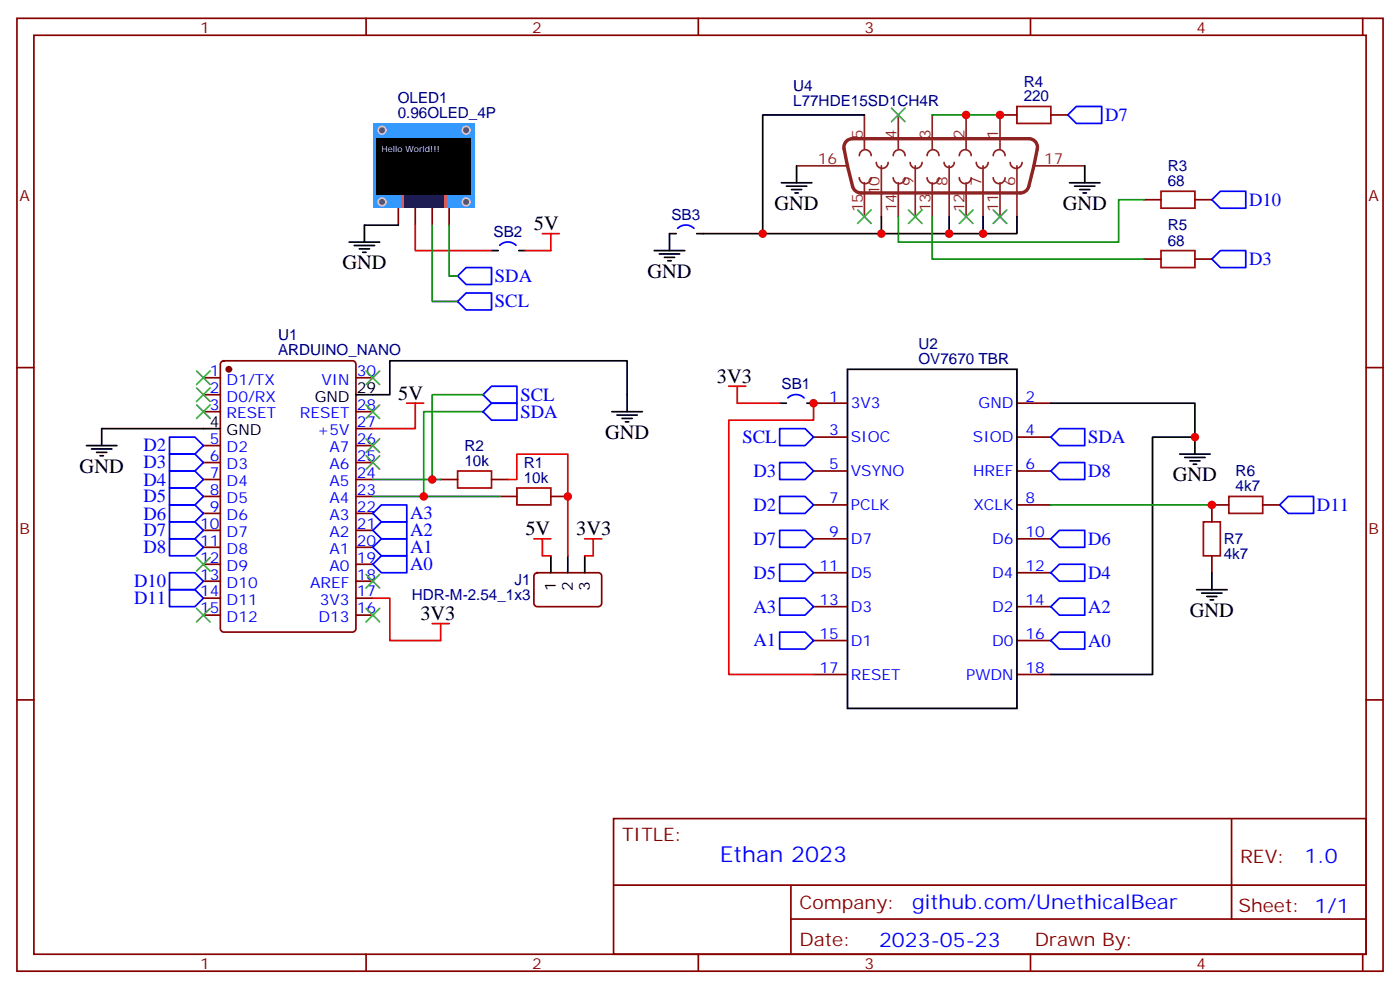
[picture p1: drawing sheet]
<svg xmlns="http://www.w3.org/2000/svg" width="291mm" height="206mm" viewBox="0 0 291 206" stroke-linecap="round" stroke-linejoin="round" font-family="sans-serif">
<g fill="none" stroke="#870000" stroke-width=".35">
<path d="M82.9 43.3v3.5M86.4 43.3v3.5M90 43.3v3.5M93.5 43.3v3.5M42.3 78.6h3.6M46.1 75.3l.5-.2h26.8a.71 .71 0 0 1 .7 .7v55a.76 .76 0 0 1-.7 .7h-26.8a.76 .76 0 0 1-.7-.7v-55zM74.1 78.6h3.5M42.3 82.1h3.6M42.3 85.7h3.6M42.3 92.7h3.6M42.3 96.2h3.6M42.3 99.8h3.6"/>
<path d="M74.1 85.7h3.5M74.1 92.7h3.5M74.1 96.2h3.5M74.1 99.8h3.5M74.1 89.2h3.5M91.7 99.8h3.5M102.3 99.8h3.5M169.3 98h7.1M169.3 90.9h7.1M169.3 83.9h7.1M211.7 98h7M211.7 90.9h7"/>
<path d="M211.7 83.9h7M42.3 103.3h3.6M42.3 106.8h3.6M42.3 110.3h3.6M42.3 113.9h3.6M42.3 117.4h3.6M74.1 103.3h3.5M74.1 106.8h3.5M74.1 110.3h3.5M74.1 113.9h3.5M74.1 117.4h3.5M104.1 103.3h3.5"/>
<path d="M111.4 119.4l.4-.2h12.7a.71 .71 0 0 1 .7 .7v5.6a.76 .76 0 0 1-.7 .7h-12.7a.76 .76 0 0 1-.7-.7v-5.6zM114.7 103.3h3.5M169.3 112.1h7.1M169.3 105.1h7.1M169.3 119.2h7.1M211.7 112.1h7M211.7 105.1h7M211.7 119.2h7M42.3 120.9h3.6M42.3 124.5h3.6M42.3 128h3.6M74.1 120.9h3.5"/>
<path d="M74.1 124.5h3.5M74.1 128h3.5M169.3 126.2h7.1M169.3 133.3h7.1M211.7 126.2h7M211.7 133.3h7M169.3 140.3h7.1M211.7 140.3h7"/>
</g>
<circle cx="47.6" cy="76.8" r=".53" fill="#870000" stroke="#870000" stroke-width=".35"/>
<g fill="none" stroke="#000" stroke-width=".35">
<path d="M179.9 23.9h-21.2v24.7h24.7v-3.5M222.6 38h6.4M223.7 38.7h4.2M224.7 39.4h2.1M225.8 34.5v3.5M102.3 52.1h1.4M108 52.1h1.4M136.2 52.1h6.3M137.2 52.8h4.3M138.3 53.6h2.1M139 54.3h.7M140.7 48.6h-1.4v3.5"/>
<path d="M145 48.6h13.7M197.6 45.1v3.5h-14.2M204.6 45.1v3.5h-7M211.7 45.1v3.5h-7.1M225.4 40.1h.7M176.4 76.8h35.3v70.6h-35.3zM18 92.7h6.3M19 93.4h4.3M20.1 94.1h2.1M20.8 94.8h.7M45.9 89.2h-24.7v3.5M74.1 82.1h3.5"/>
<path d="M162.3 83.9h1.4M167.9 83.9h1.4M218.7 83.9h30v7h-8.8v49.4h-21.2M245.5 94.5h6.4M246.6 95.2h4.2M247.6 95.9h2.2M248.4 96.6h.7M248.7 90.9v3.6M114.7 115.6v3.6M118.2 115.6v3.6M121.7 115.6v3.6"/>
</g>
<g fill="none" stroke="#8c2424" stroke-width=".35">
<path d="M165.8 34.5h10.6M178.9 37a1.23 1.23 0 0 0 1.2 1.2 1.23 1.23 0 0 0 1.2-1.2M178.9 32.4a1.23 1.23 0 0 1 1.2-1.2 1.23 1.23 0 0 1 1.2 1.2M179.9 23.9v7.1M179.9 38v7.1M182.4 33.8a1.23 1.23 0 0 0 1.2 1.2 1.23 1.23 0 0 0 1.3-1.2M183.4 34.5v10.6M185.9 37a1.23 1.23 0 0 0 1.2 1.2 1.23 1.23 0 0 0 1.3-1.2M185.9 32.4a1.23 1.23 0 0 1 1.2-1.2 1.23 1.23 0 0 1 1.3 1.2M187 23.9v7.1M187 38v7.1M189.4 33.8a1.23 1.23 0 0 0 1.3 1.2 1.23 1.23 0 0 0 1.2-1.2"/>
<path d="M190.5 34.5v10.6M193 37a1.23 1.23 0 0 0 1.2 1.2 1.23 1.23 0 0 0 1.2-1.2M193 32.4a1.23 1.23 0 0 1 1.2-1.2 1.23 1.23 0 0 1 1.2 1.2M194 23.9v7.1M194 38v7.1M196.5 33.8a1.06 1.06 0 0 0 1.1 1.1 1.06 1.06 0 0 0 1-1.1M197.6 34.5v10.6M199.7 37a1.23 1.23 0 0 0 1.2 1.2 1.23 1.23 0 0 0 1.2-1.2M199.7 32.4a1.23 1.23 0 0 1 1.2-1.2 1.23 1.23 0 0 1 1.2 1.2M201.1 23.9v7.1M201.1 38v7.1M203.2 33.8a1.23 1.23 0 0 0 1.2 1.2 1.23 1.23 0 0 0 1.3-1.2"/>
<path d="M204.6 34.5v10.6M206.7 37a1.23 1.23 0 0 0 1.3 1.2 1.23 1.23 0 0 0 1.2-1.2M206.7 32.4a1.23 1.23 0 0 1 1.3-1.2 1.23 1.23 0 0 1 1.2 1.2M208.1 23.9v7.1M208.1 38v7.1M210.3 33.8a1.23 1.23 0 0 0 1.2 1.2 1.23 1.23 0 0 0 1.2-1.2M211.7 34.5v10.6M215.2 34.5h10.6"/>
</g>
<path d="M176.2 29.4l.8-.5h.4h36.7a1.77 1.77 0 0 1 1.8 2.1l-1.8 7.7a1.8 1.8 0 0 1-1.7 1.4h-33.2a1.8 1.8 0 0 1-1.8-1.4l-1.7-7.9a1.76 1.76 0 0 1 .5-1.4z" fill="none" stroke="#8c2424" stroke-width=".71"/>
<g fill="none" stroke="#00f" stroke-width=".35">
<path d="M107.4 51a2.4 2.4 0 0 0-3.4 0M144.4 47.5a2.4 2.4 0 0 0-3.3 0M35.3 90.9h5.3l1.7 1.8-1.7 1.8h-5.3zM35.3 98h5.3l1.7 1.8-1.7 1.7h-5.3zM35.3 94.5h5.3l1.7 1.7-1.7 1.8h-5.3zM102.3 83.9h5.3v3.5h-5.3l-1.8-1.7zM102.3 80.4h5.3v3.5h-5.3l-1.8-1.8zM162.3 89.2h5.3l1.7 1.7-1.7 1.8h-5.3zM162.3 96.2h5.3l1.7 1.8-1.7 1.8h-5.3zM167.4 82.8a2.4 2.4 0 0 0-3.4 0M220.5 89.2h5.3v3.5h-5.3l-1.8-1.8zM220.5 96.2h5.3v3.6h-5.3l-1.8-1.8z"/>
<path d="M35.3 108.6h5.3l1.7 1.7-1.7 1.8h-5.3zM35.3 101.5h5.3l1.7 1.8-1.7 1.8h-5.3zM35.3 105.1h5.3l1.7 1.7-1.7 1.8h-5.3zM35.3 112.1h5.3l1.7 1.8-1.7 1.7h-5.3zM79.4 115.6h5.3v3.6h-5.3l-1.8-1.8zM79.4 108.6h5.3v3.5h-5.3l-1.8-1.8zM79.4 105.1h5.3v3.5h-5.3l-1.8-1.8zM79.4 112.1h5.3v3.5h-5.3l-1.8-1.7zM162.3 103.3h5.3l1.7 1.8-1.7 1.7h-5.3zM162.3 110.3h5.3l1.7 1.8-1.7 1.8h-5.3zM162.3 117.4h5.3l1.7 1.8-1.7 1.7h-5.3zM220.5 117.4h5.3v3.5h-5.3l-1.8-1.7z"/>
<path d="M220.5 110.3h5.3v3.6h-5.3l-1.8-1.8zM162.3 124.5h5.3l1.7 1.7-1.7 1.8h-5.3zM162.3 131.5h5.3l1.7 1.8-1.7 1.7h-5.3zM218.7 133.3l1.8-1.8h5.3v3.5h-5.3zM220.5 124.5h5.3v3.5h-5.3l-1.8-1.8z"/>
</g>
<path d="M84.7 83.9h3.5M86.4 83.9v5.3h-8.8M105.8 99.8h1.8v-5.3h10.6v21.1M151.7 80.4h3.5M153.5 80.4v3.5h8.8M169.3 83.9v3.5h-17.6v52.9h17.6M111.1 112.1h3.6M112.9 112.1v3.5h1.8M121.7 112.1h3.5M123.5 112.1v3.5h-1.8" fill="none" stroke="#f00" stroke-width=".35"/>
<path d="M95.2 98h7.1v3.5h-7.1zM107.6 101.5h7.1v3.6h-7.1z" fill="none" stroke="#a10000" stroke-width=".35"/>
<path d="M194 23.9h14.1M77.6 99.8h14.1M100.5 85.7h-12.3v17.6M100.5 82.1h-10.5v17.7M77.6 103.3h26.5" fill="none" stroke="#008700" stroke-width=".35"/>
<g fill="none" stroke="#3c3" stroke-width=".35">
<path d="M185.6 22.5l2.8 2.8M188.4 22.5l-2.8 2.8M40.9 77.2l2.8 2.8M43.7 77.2l-2.8 2.8M76.2 77.2l2.8 2.8M79 77.2l-2.8 2.8M40.9 80.7l2.8 2.8M40.9 84.2l2.8 2.9M43.7 80.7l-2.8 2.8M43.7 84.2l-2.8 2.9M76.2 84.2l2.8 2.9M79 84.2l-2.8 2.9"/>
<path d="M76.2 119.5l2.8 2.8M79 119.5l-2.8 2.8"/>
</g>
<path d="M77.6 25.7h21.2v17.6h-21.2z" fill="#39f"/>
<g fill="#666" stroke="#ccc" stroke-width=".35">
<circle cx="79.5" cy="42" r=".81"/>
<circle cx="97" cy="42" r=".81"/>
<circle cx="79.5" cy="27.1" r=".81"/>
<circle cx="97" cy="27.1" r=".81"/>
</g>
<path d="M83.4 40.5h9.6v2.8h-9.6z" fill="#fff"/>
<g fill="#fc0">
<path d="M83.5 40.5h.5v2.8h-.5z"/>
<path d="M92.4 40.5h.5v2.8h-.5z"/>
</g>
<path d="M84 40.5h8.3v2.8h-8.3z" fill="#333"/>
<path d="M78.3 28.9h19.8v11.6h-19.8z" fill="#000"/>
<g fill="none" stroke="#000" stroke-width=".35">
<path d="M162.6 38h6.4M163.7 38.7h4.2M164.7 39.4h2.2M165.8 34.5v3.5M72.7 50.4h6.3M73.7 51.1h4.3M74.8 51.8h2.1M75.5 52.5h.7M82.9 46.8h-7.1v3.6M165.5 40.1h.7M77.6 82.1h3.5v-7h49.4v10.6M127.4 85.7h6.3"/>
<path d="M128.4 86.4h4.2M129.5 87.1h2.1M130.2 87.8h.7M252.2 119.2v3.5M249.1 122.7h6.3M250.1 123.4h4.3M251.2 124.1h2.1M251.9 124.8h.7"/>
</g>
<path d="M86.4 46.8v5.3h15.9M112.9 48.6h3.5M114.7 48.6v3.5h-5.3M77.6 124.5h3.5v8.8h10.6v-3.5M90 129.8h3.5" fill="none" stroke="#f00" stroke-width=".35"/>
<path d="M224 22.2h5.3v3.5h-5.3l-1.8-1.8zM254 39.8h5.3v3.5h-5.3l-1.8-1.7zM95.2 57.4l1.8-1.7h5.3v3.5h-5.3zM254 52.1h5.3v3.6h-5.3l-1.8-1.8zM97 61h5.3v3.5h-5.3l-1.8-1.8zM35.3 119.2h5.3l1.7 1.7-1.7 1.8h-5.3zM266.3 105.1l1.8-1.8h5.3v3.5h-5.3zM35.3 122.7h5.3l1.7 1.8-1.7 1.7h-5.3z" fill="none" stroke="#00f" stroke-width=".35"/>
<path d="M90 46.8v15.9h5.2M93.5 46.8v10.6h1.7M194 45.1v8.8h44.1M238.1 41.6h-5.3v8.8h-45.8v-5.3M218.7 105.1h33.5" fill="none" stroke="#008700" stroke-width=".35"/>
<path d="M211.7 22.2h7v3.5h-7zM241.7 39.8h7v3.5h-7zM241.7 52.1h7v3.6h-7zM250.5 108.6h3.5v7h-3.5zM255.8 103.3h7v3.5h-7z" fill="none" stroke="#a10000" stroke-width=".35"/>
<g fill="none" stroke="#870000" stroke-width=".35">
<path d="M3.5 3.8h284.4v198.3h-284.4zM7.1 7.3h277.2v191.2h-277.2zM76.2 3.8v3.5M145.3 3.8v3.5M214.5 3.8v3.5M283.6 3.8v3.5M208.1 23.9h3.6M218.7 23.9h3.5M238.1 41.6h3.6M238.1 53.9h3.6M248.7 41.6h3.5M248.7 53.9h3.5"/>
<path d="M3.5 76.5h3.6M284.3 76.5h3.6M252.2 115.6v3.6M255.8 105.1h-3.6v3.5M262.8 105.1h3.5M3.5 145.6h3.6M284.3 145.6h3.6M127.7 170.3h156.6v28.2h-156.6zM256.3 170.3v20.9M76.2 198.5v3.6M127.7 184.2h156.5M145.3 198.5v3.6"/>
<path d="M164.6 191.2h119.6M164.6 184.2v14.1M214.5 198.5v3.6M283.6 198.5v3.6"/>
</g>
<g fill="none" stroke="#3c3" stroke-width=".35">
<path d="M178.5 43.7l2.8 2.8M181.3 43.7l-2.8 2.8M189.1 43.7l2.8 2.8M191.9 43.7l-2.8 2.8M199.7 43.7l2.8 2.8M202.5 43.7l-2.8 2.8M206.7 43.7l2.8 2.8M209.5 43.7l-2.8 2.8M76.2 94.8l2.8 2.8M76.2 91.3l2.8 2.8M79 91.3l-2.8 2.8M79 94.8l-2.8 2.8"/>
<path d="M40.9 116l2.8 2.8M43.7 116l-2.8 2.8M40.9 126.6l2.8 2.8M43.7 126.6l-2.8 2.8M76.2 126.6l2.8 2.8M79 126.6l-2.8 2.8"/>
</g>
<g fill="#c00">
<circle cx="169.3" cy="83.9" r=".88"/>
<circle cx="248.7" cy="90.9" r=".88"/>
<circle cx="118.2" cy="103.3" r=".88"/>
<circle cx="88.2" cy="103.3" r=".88"/>
<circle cx="90" cy="99.8" r=".88"/>
<circle cx="201.1" cy="23.9" r=".88"/>
<circle cx="183.4" cy="48.6" r=".88"/>
<circle cx="197.6" cy="48.6" r=".88"/>
<circle cx="204.6" cy="48.6" r=".88"/>
<circle cx="158.8" cy="48.6" r=".88"/>
<circle cx="208.1" cy="23.9" r=".88"/>
<circle cx="252.2" cy="105.1" r=".88"/>
</g>
<text font-size="4.6" fill="#00f" x="149.8" y="179.3">Ethan 2023</text>
<g font-size="4.2">
<text x="111.1" y="47.9">5V</text>
<text x="161.2" y="43.7">GND</text>
<text x="221.2" y="43.7">GND</text>
<text x="71.3" y="56">GND</text>
<text x="134.8" y="57.8">GND</text>
<text x="82.9" y="83.2">5V</text>
<text x="149.2" y="79.7">3V3</text>
<text x="125.9" y="91.3">GND</text>
<text x="16.6" y="98.4">GND</text>
<text x="244.1" y="100.1">GND</text>
<text x="109.4" y="111.4">5V</text>
<text x="119.9" y="111.4">3V3</text>
<text x="87.5" y="129">3V3</text>
<text x="247.6" y="128.3">GND</text>
</g>
<g font-size="4.2" fill="#00f">
<text x="271.5" y="179.6">1.0</text>
<text x="189.9" y="189.1">github.com/UnethicalBear</text>
<text x="183" y="196.9">2023-05-23</text>
</g>
<g font-size="3.9" fill="#00f">
<text x="230" y="25.2">D7</text>
<text x="260" y="42.8">D10</text>
<text x="103" y="58.7">SDA</text>
<text x="260" y="55.1">D3</text>
<text x="103" y="63.9">SCL</text>
<text x="108.3" y="83.4">SCL</text>
<text x="108.3" y="86.9">SDA</text>
<text x="29.8" y="93.9">D2</text>
<text x="154.5" y="92.2">SCL</text>
<text x="226.5" y="92.2">SDA</text>
<text x="29.8" y="101">D4</text>
<text x="29.8" y="97.5">D3</text>
<text x="156.8" y="99.2">D3</text>
<text x="226.5" y="99.2">D8</text>
<text x="29.8" y="104.5">D5</text>
<text x="156.8" y="106.3">D2</text>
<text x="274.1" y="106.2">D11</text>
<text x="29.8" y="111.6">D7</text>
<text x="29.8" y="108.1">D6</text>
<text x="85.4" y="111.6">A2</text>
<text x="85.4" y="108">A3</text>
<text x="156.8" y="113.3">D7</text>
<text x="226.5" y="113.4">D6</text>
<text x="29.8" y="115.1">D8</text>
<text x="85.4" y="118.7">A0</text>
<text x="85.4" y="115.1">A1</text>
<text x="27.9" y="122.2">D10</text>
<text x="27.9" y="125.6">D11</text>
<text x="156.8" y="120.4">D5</text>
<text x="226.5" y="120.4">D4</text>
<text x="156.8" y="127.5">A3</text>
<text x="226.5" y="127.5">A2</text>
<text x="156.8" y="134.5">A1</text>
<text x="226.5" y="134.5">A0</text>
</g>
<g font-size="3.9" fill="#800">
<text x="129.5" y="174.9">TITLE:</text>
<text x="258.1" y="179.6">REV:</text>
<text x="166.4" y="189.1">Company:</text>
<text x="257.7" y="189.7">Sheet: 1/1</text>
<text x="166.4" y="196.8">Date:</text>
<text x="215.4" y="196.9">Drawn By:</text>
</g>
<g font-size="3.2" fill="#800">
<text x="41.6" y="6.8">1</text>
<text x="110.8" y="6.8">2</text>
<text x="179.9" y="6.8">3</text>
<text x="249.1" y="6.8">4</text>
<text x="4.1" y="41.9">A</text>
<text x="284.9" y="41.9">A</text>
<text x="4.1" y="111.1">B</text>
<text x="284.9" y="111.1">B</text>
<text x="41.6" y="201.5">1</text>
<text x="110.8" y="201.5">2</text>
<text x="179.9" y="201.5">3</text>
<text x="249.1" y="201.5">4</text>
</g>
<g font-size="3.2" fill="#000080">
<text x="82.8" y="21.5">OLED1</text>
<text x="165.1" y="22.2">L77HDE15SD1CH4R</text>
<text x="165.1" y="19">U4</text>
<text x="213.1" y="21.1">220</text>
<text x="213.1" y="18">R4</text>
<text x="82.8" y="24.6">0.96OLED_4P</text>
<text x="243.1" y="35.6">R3</text>
<text x="243.1" y="38.7">68</text>
<text x="139.8" y="45.8">SB3</text>
<text x="243.1" y="47.9">R5</text>
<text x="102.7" y="49.3">SB2</text>
<text x="243.1" y="51.1">68</text>
<text x="57.9" y="70.8">U1</text>
<text x="57.9" y="73.8">ARDUINO_NANO</text>
<text x="191.2" y="75.8">OV7670 TBR</text>
<text x="191.2" y="72.6">U2</text>
<text x="162.7" y="81">SB1</text>
<text x="96.7" y="93.8">R2</text>
<text x="96.7" y="96.9">10k</text>
<text x="109" y="100.5">10k</text>
<text x="109" y="97.3">R1</text>
<text x="257.2" y="99.1">R6</text>
<text x="257.2" y="102.2">4k7</text>
<text x="254.7" y="113.3">R7</text>
<text x="254.7" y="116.4">4k7</text>
<text x="85.7" y="124.9">HDR-M-2.54_1x3</text>
<text x="107.1" y="121.8">J1</text>
</g>
<g font-size="3.2" fill="#8d2323">
<text x="179.6" y="28.9" transform="rotate(-90 179.6 28.9)">5</text>
<text x="186.6" y="28.9" transform="rotate(-90 186.6 28.9)">4</text>
<text x="193.7" y="28.9" transform="rotate(-90 193.7 28.9)">3</text>
<text x="200.7" y="28.9" transform="rotate(-90 200.7 28.9)">2</text>
<text x="207.8" y="28.9" transform="rotate(-90 207.8 28.9)">1</text>
<text x="170.2" y="34.1">16</text>
<text x="217.3" y="34.1">17</text>
<text x="183.1" y="40.7" transform="rotate(-90 183.1 40.7)">10</text>
<text x="190.1" y="38.6" transform="rotate(-90 190.1 38.6)">9</text>
<text x="197.2" y="38.6" transform="rotate(-90 197.2 38.6)">8</text>
<text x="204.3" y="38.6" transform="rotate(-90 204.3 38.6)">7</text>
<text x="211.3" y="38.6" transform="rotate(-90 211.3 38.6)">6</text>
<text x="179.6" y="44.2" transform="rotate(-90 179.6 44.2)">15</text>
<text x="186.6" y="44.2" transform="rotate(-90 186.6 44.2)">14</text>
<text x="193.7" y="44.2" transform="rotate(-90 193.7 44.2)">13</text>
<text x="200.7" y="44.2" transform="rotate(-90 200.7 44.2)">12</text>
<text x="207.8" y="44.2" transform="rotate(-90 207.8 44.2)">11</text>
</g>
<g font-size="3.2" fill="#00f">
<text x="43.7" y="78.2">1</text>
<text x="43.7" y="81.8">2</text>
<text x="47.2" y="80">D1/TX</text>
<text x="47.2" y="83.5">D0/RX</text>
<text x="66.9" y="80">VIN</text>
<text x="74.3" y="78.2">30</text>
<text x="172.6" y="83.5">1</text>
<text x="213.4" y="83.5">2</text>
<text x="43.7" y="85.3">3</text>
<text x="47.2" y="87.1">RESET</text>
<text x="62.4" y="87.1">RESET</text>
<text x="74.3" y="88.8">27</text>
<text x="74.3" y="85.3">28</text>
<text x="177.1" y="84.9">3V3</text>
<text x="203.7" y="84.9">GND</text>
<text x="43.7" y="92.4">5</text>
<text x="43.7" y="95.9">6</text>
<text x="47.2" y="94.1">D2</text>
<text x="66" y="90.6">+5V</text>
<text x="68.6" y="94.1">A7</text>
<text x="74.3" y="95.9">25</text>
<text x="74.3" y="92.4">26</text>
<text x="172.6" y="90.6">3</text>
<text x="177.1" y="92">SIOC</text>
<text x="202.5" y="92">SIOD</text>
<text x="213.4" y="90.6">4</text>
<text x="43.7" y="99.4">7</text>
<text x="47.2" y="97.6">D3</text>
<text x="47.2" y="101.2">D4</text>
<text x="68.6" y="101.2">A5</text>
<text x="68.6" y="97.6">A6</text>
<text x="74.3" y="99.4">24</text>
<text x="172.6" y="97.6">5</text>
<text x="177.1" y="99.1">VSYNO</text>
<text x="202.5" y="99.1">HREF</text>
<text x="213.4" y="97.6">6</text>
<text x="43.7" y="102.9">8</text>
<text x="43.7" y="106.5">9</text>
<text x="47.2" y="104.7">D5</text>
<text x="68.6" y="104.7">A4</text>
<text x="74.3" y="106.5">22</text>
<text x="74.3" y="102.9">23</text>
<text x="172.6" y="104.7">7</text>
<text x="177.1" y="106.1">PCLK</text>
<text x="202.6" y="106.1">XCLK</text>
<text x="213.4" y="104.7">8</text>
<text x="41.7" y="110">10</text>
<text x="41.7" y="113.5">11</text>
<text x="47.2" y="108.2">D6</text>
<text x="47.2" y="111.8">D7</text>
<text x="68.6" y="111.8">A2</text>
<text x="68.6" y="108.2">A3</text>
<text x="74.3" y="113.5">20</text>
<text x="74.3" y="110">21</text>
<text x="172.6" y="111.8">9</text>
<text x="177.1" y="113.2">D7</text>
<text x="206.5" y="113.2">D6</text>
<text x="213.4" y="111.8">10</text>
<text x="41.7" y="117.1">12</text>
<text x="47.2" y="115.3">D8</text>
<text x="47.2" y="118.8">D9</text>
<text x="68.6" y="118.8">A0</text>
<text x="68.6" y="115.3">A1</text>
<text x="74.3" y="117.1">19</text>
<text x="170.6" y="118.8">11</text>
<text x="213.4" y="118.8">12</text>
<text x="41.7" y="120.6">13</text>
<text x="41.7" y="124.1">14</text>
<text x="47.2" y="122.3">D10</text>
<text x="47.2" y="125.9">D11</text>
<text x="64.6" y="122.3">AREF</text>
<text x="66.6" y="125.9">3V3</text>
<text x="74.3" y="124.1">17</text>
<text x="74.3" y="120.6">18</text>
<text x="170.6" y="125.9">13</text>
<text x="177.1" y="120.2">D5</text>
<text x="206.5" y="120.2">D4</text>
<text x="213.4" y="125.9">14</text>
<text x="41.7" y="127.6">15</text>
<text x="47.2" y="129.4">D12</text>
<text x="66.3" y="129.4">D13</text>
<text x="74.3" y="127.6">16</text>
<text x="177.1" y="127.3">D3</text>
<text x="206.5" y="127.3">D2</text>
<text x="170.6" y="132.9">15</text>
<text x="177.1" y="134.3">D1</text>
<text x="206.5" y="134.3">D0</text>
<text x="213.4" y="132.9">16</text>
<text x="170.6" y="140">17</text>
<text x="177.1" y="141.4">RESET</text>
<text x="201.1" y="141.4">PWDN</text>
<text x="213.4" y="140">18</text>
</g>
<g font-size="3.2">
<text x="65.5" y="83.5">GND</text>
<text x="74.3" y="81.8">29</text>
<text x="43.7" y="88.8">4</text>
<text x="47.2" y="90.6">GND</text>
<text x="115.7" y="122.9" transform="rotate(-90 115.7 122.9)">1</text>
<text x="119.2" y="122.9" transform="rotate(-90 119.2 122.9)">2</text>
<text x="122.8" y="122.9" transform="rotate(-90 122.8 122.9)">3</text>
</g>
<text font-size="1.8" fill="#fff" x="79.4" y="31.7">Hello World!!!</text>
</svg>
